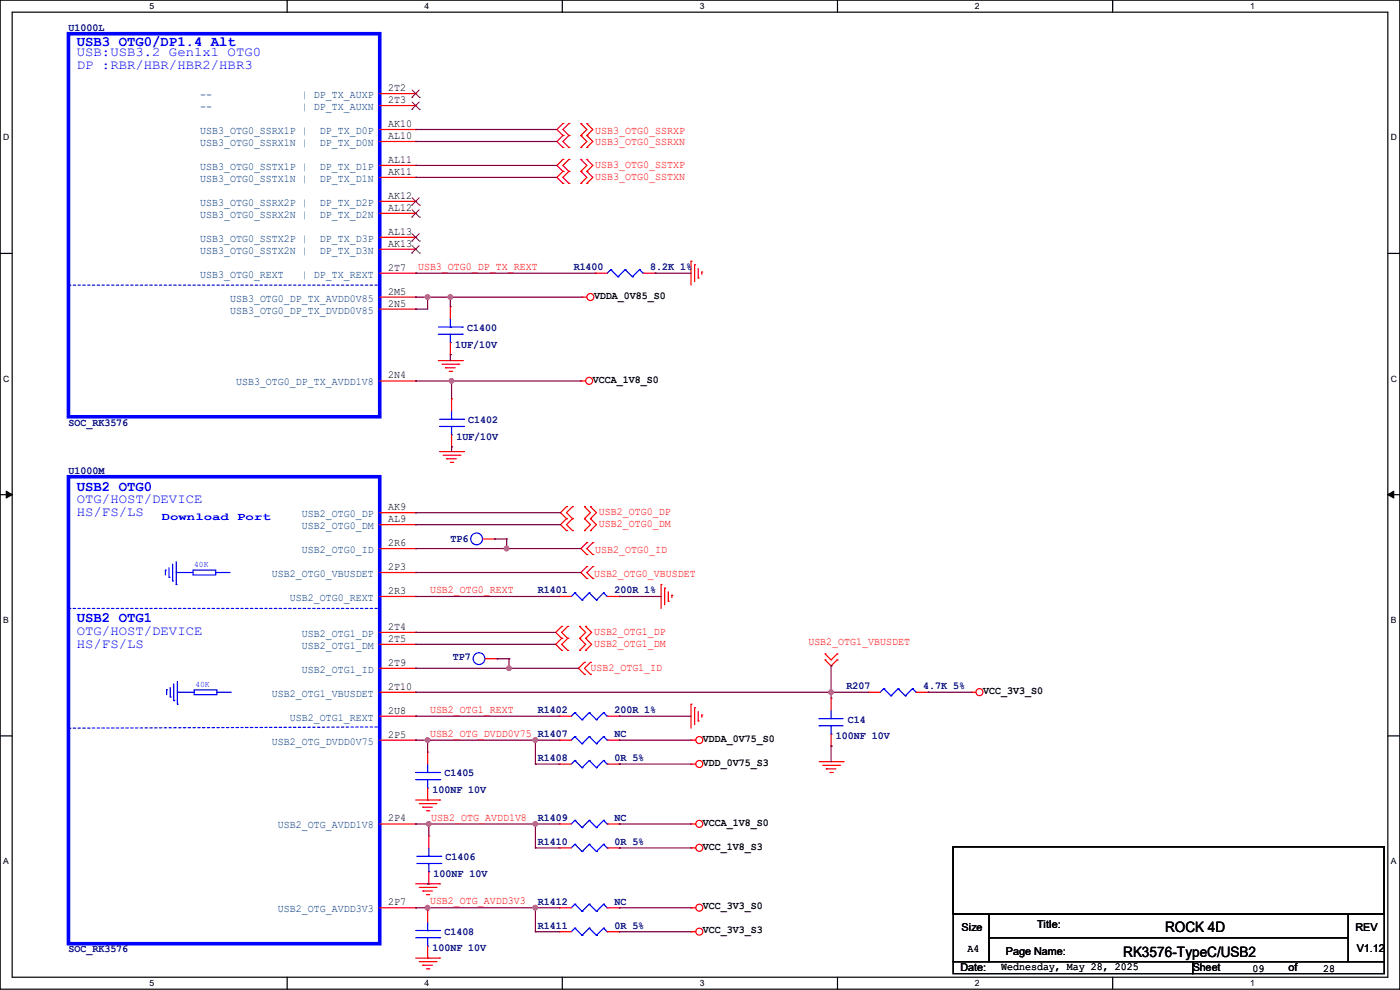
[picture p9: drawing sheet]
<svg xmlns="http://www.w3.org/2000/svg" width="297mm" height="210mm" viewBox="0 0 297 210" stroke-linecap="round" stroke-linejoin="round" font-family="sans-serif">
<path d="M0 0h297v209.8h-297zM2.6 2.6h291.8v204.7h-291.8z" fill="none" stroke="#000" stroke-width=".25"/>
<g fill="#fff">
<path d="M31.8 .3h.9v2h-.9z"/>
<path d="M31.8 207.6h.9v2h-.9z"/>
</g>
<path d="M60.9 0v2.6M60.9 207.3v2.5" fill="none" stroke="#000" stroke-width=".25"/>
<g fill="#fff">
<path d="M90.1 .3h1v2h-1z"/>
<path d="M90.1 207.6h1v2h-1z"/>
</g>
<path d="M119.3 0v2.6M119.3 207.3v2.5" fill="none" stroke="#000" stroke-width=".25"/>
<g fill="#fff">
<path d="M148.5 .3h.9v2h-.9z"/>
<path d="M148.5 207.6h.9v2h-.9z"/>
</g>
<path d="M177.7 0v2.6M177.7 207.3v2.5" fill="none" stroke="#000" stroke-width=".25"/>
<g fill="#fff">
<path d="M206.8 .3h1v2h-1z"/>
<path d="M206.8 207.6h1v2h-1z"/>
</g>
<path d="M236.1 0v2.6M236.1 207.3v2.5" fill="none" stroke="#000" stroke-width=".25"/>
<g fill="#fff">
<path d="M265.2 .3h1v2h-1z"/>
<path d="M265.2 207.6h1v2h-1z"/>
<path d="M.7 28.2h1.2v1.9h-1.2z"/>
<path d="M295.1 28.2h1.2v1.9h-1.2z"/>
<path d="M.7 79.3h1.2v2h-1.2z"/>
<path d="M295.1 79.3h1.2v2h-1.2z"/>
</g>
<path d="M0 53.8h2.6M294.4 53.8h2.6" fill="none" stroke="#000" stroke-width=".25"/>
<g fill="#fff">
<path d="M.7 130.5h1.2v2h-1.2z"/>
<path d="M295.1 130.5h1.1v2h-1.1z"/>
</g>
<path d="M0 104.9h2.6M294.4 104.9h2.6" fill="none" stroke="#000" stroke-width=".25"/>
<path d="M1.3 104.2l1.3 .7-1.3 .8zM294.4 104.9l1.3-.7v1.5z" fill="#000" stroke="#000" stroke-width=".21"/>
<g fill="#fff">
<path d="M.7 181.7h1.2v2h-1.2z"/>
<path d="M295.1 181.7h1.1v2h-1.1z"/>
</g>
<path d="M0 156.1h2.6M294.4 156.1h2.6M202.2 179.6h91.5v14.2h-91.5zM202.2 193.8h7.6v10.2h-7.6zM209.8 193.8h76.2v5.1h-76.2zM209.8 198.9h76.2v5.1h-76.2zM286 193.8h7.7v10.2h-7.7zM202.2 204h50.8v2.5h-50.8zM253 204h40.7v2.5h-40.7z" fill="none" stroke="#000" stroke-width=".25"/>
<g fill="none" stroke="#f00" stroke-width=".25">
<path d="M80.6 19.9h7.6M88.2 19.9h.1M80.6 22.4h7.6M80.6 27.5h7.6M80.6 30h7.6M80.6 35.1h7.6M80.6 37.6h7.6M88.2 22.4h.1M88.2 27.5h.1M88.2 30h.1M88.2 35.1h.1M88.2 37.6h.1"/>
<path d="M119.4 36.4h.1M119.4 33.8h.1M119.4 38.9h.1M119.4 28.7h.1M119.4 26.2h.1M119.4 31.3h.1M119.4 33.8l-1.2 1.3 1.2 1.3M119.4 26.2l-1.2 1.3 1.2 1.2M119.4 36.4l-1.2 1.2 1.2 1.3M119.4 28.7l-1.2 1.3 1.2 1.3M120.7 33.8h.1M120.7 36.4h.1"/>
<path d="M120.7 38.9h.1M120.7 26.2h.1M120.7 28.7h.1M120.7 31.3h.1M120.7 33.8l-1.3 1.3 1.3 1.3M120.7 28.7l-1.3 1.3 1.3 1.3M120.7 36.4l-1.3 1.2 1.3 1.3M120.7 26.2l-1.3 1.3 1.3 1.2M123.2 33.8h.1M123.2 36.4h.1M123.2 38.9h.1M123.2 26.2h.1"/>
<path d="M123.2 28.7h.1M123.2 31.3h.1M123.2 28.7l1.3 1.3-1.3 1.3M123.2 33.8l1.3 1.3-1.3 1.3M123.2 36.4l1.3 1.2-1.3 1.3M123.2 26.2l1.3 1.3-1.3 1.2M124.5 33.8h.1M124.5 36.4h.1M124.5 38.9h.1M124.5 26.2h.1M124.5 28.7h.1M124.5 31.3h.1"/>
<path d="M124.5 26.2l1.3 1.3-1.3 1.2M124.5 33.8l1.3 1.3-1.3 1.3M124.5 28.7l1.3 1.3-1.3 1.3M124.5 36.4l1.3 1.2-1.3 1.3M80.6 58h7.6M80.6 42.7h7.6M80.6 45.3h7.6M80.6 50.3h7.6M80.6 52.9h7.6M88.2 42.7h.1M88.2 45.3h.1M88.2 50.3h.1"/>
<path d="M88.2 52.9h.1M88.2 58h.1M126.3 58h.1M126.3 58h2.5M136.4 58h2.6M139 58h.1M146.6 55.4h.1M146.6 55.4v5.1M147.4 56.2h.1M147.4 56.2v3.5M148.1 59h.1M148.1 56.9v2.1"/>
<path d="M148.9 57.7h.1M148.9 57.7v.5M80.6 63h7.6M80.6 65.6h7.6M88.2 63h.1M88.2 65.6h.1M93 76.5h5.1M93.8 77.3h3.5M94.5 78h.1M94.5 78h2.1M95.3 78.8h.5M95.5 65.1h.1"/>
<path d="M95.5 75.2h.1M95.5 65.1v2.5M95.5 72.7v2.5M95.8 78.8h.1M97.3 77.3h.1M98.1 76.5h.1M123.5 63h.1M123.5 63h1M80.6 80.8h7.6M88.2 80.8h.1M93.3 95.8h5M94 96.6h3.6"/>
<path d="M94.8 97.3h.1M94.8 97.3h2M95.5 98.1h.6M95.8 84.6h.1M95.8 94.8h.1M95.8 84.6v2.6M95.8 92.2v2.6M96.1 98.1h.1M97.6 96.6h.1M98.3 95.8h.1M123.2 80.8h.1M123.2 80.8h1"/>
<path d="M80.6 108.8h7.6M80.6 111.3h7.6M80.6 116.4h7.6M88.2 108.8h.1M88.2 111.3h.1M88.2 116.4h.1M102.4 114.3h2.5M104.9 114.3h.1M120.2 107.5h.1M120.2 110h.1M120.2 112.6h.1M120.2 107.5l-1.3 1.3 1.3 1.2"/>
<path d="M120.2 110l-1.3 1.3 1.3 1.3M121.5 110h.1M121.5 107.5h.1M121.5 112.6h.1M121.5 107.5l-1.3 1.3 1.3 1.2M121.5 110l-1.3 1.3 1.3 1.3M124 110h.1M124 107.5h.1M124 112.6h.1M124 107.5l1.3 1.3-1.3 1.2M124 110l1.3 1.3-1.3 1.3M124.5 115.1h.1"/>
<path d="M124.5 117.6h.1M124.5 115.1l-1.3 1.3 1.3 1.2M125.3 110h.1M125.3 107.5h.1M125.3 112.6h.1M125.3 107.5l1.2 1.3-1.2 1.2M125.3 110l1.2 1.3-1.2 1.3M125.8 117.6h.1M125.8 115.1h.1M125.8 115.1l-1.3 1.3 1.3 1.2M80.6 121.5h7.6M80.6 126.5h7.6"/>
<path d="M80.6 134.2h7.6M80.6 136.7h7.6M88.2 121.5h.1M88.2 126.5h.1M88.2 134.2h.1M88.2 136.7h.1M102.9 139.7h2.6M105.5 139.7h.1M118.7 126.5h.1M118.7 126.5h2.5M119.2 132.9h.1M119.2 135.4h.1"/>
<path d="M119.2 138h.1M119.2 132.9l-1.3 1.3 1.3 1.2M119.2 135.4l-1.3 1.3 1.3 1.3M120.4 135.4h.1M120.4 132.9h.1M120.4 138h.1M120.4 132.9l-1.2 1.3 1.2 1.2M120.4 135.4l-1.2 1.3 1.2 1.3M123 135.4h.1M123 132.9h.1M123 138h.1M123 132.9l1.2 1.3-1.2 1.2"/>
<path d="M123 135.4l1.2 1.3-1.2 1.3M124.2 135.4h.1M124.2 132.9h.1M124.2 138h.1M124.2 132.9l1.3 1.3-1.3 1.2M124.2 135.4l1.3 1.3-1.3 1.3M124.5 120.2h.1M124.5 122.7h.1M124.5 120.2l-1.3 1.3 1.3 1.2M125.8 122.7h.1M125.8 120.2h.1M125.8 120.2l-1.3 1.3 1.3 1.2"/>
<path d="M128.8 126.5h2.6M131.4 126.5h.1M140.3 124h.1M140.3 124v5.1M141 124.8h.1M141 124.8v3.5M141.8 127.6h.1M141.8 125.5v2.1M142.5 126.3h.1M142.5 126.3v.5M175 140h.1M175 138.7h.1"/>
<path d="M175 140l1.3 1.3 1.3-1.3M175 138.7l1.3 1.3 1.3-1.3M177.6 140h.1M177.6 138.7h.1M80.6 157h7.6M80.6 146.9h7.6M80.6 141.8h7.6M80.6 151.9h7.6M88.2 141.8h.1M88.2 146.9h.1M88.2 151.9h.1M88.2 157h.1"/>
<path d="M90.7 159.6h.1M90.7 159.6v2.5M118.7 157h.1M118.7 151.9h.1M118.7 157h2.5M118.7 151.9h2.5M124 140.5h.1M124 143h.1M124 140.5l-1.3 1.3 1.3 1.2M125.3 143h.1M125.3 140.5h.1M125.3 140.5l-1.3 1.3 1.3 1.2"/>
<path d="M128.8 157h2.6M128.8 151.9h2.6M131.4 157h.1M131.4 151.9h.1M146.6 149.4h.1M146.6 157h.1M146.6 149.4v5.1M146.6 157h1M147.4 150.2h.1M147.4 150.2v3.5M148.1 153h.1M148.1 150.9v2.1"/>
<path d="M148.9 151.7h.1M148.9 151.7v.5M176.3 148.1h.1M176.3 158.3h.1M176.3 148.1v2.6M176.3 155.7v2.6M184.2 146.9h.1M184.2 146.9h2.5M194.4 146.9h2.5M196.9 146.9h.1M206 146.9h.1M206 146.9h1.1"/>
<path d="M80.6 174.8h7.6M88.2 174.8h.1M88.2 169.7h5.1M88.9 170.5h3.6M89.7 171.2h.1M89.7 171.2h2M90.5 172h.5M90.7 169.7h.1M90.7 167.2v2.5M91 172h.1M91 177.3h.1M91 177.3v2.6"/>
<path d="M92.5 170.5h.1M93.3 169.7h.1M118.7 174.8h.1M118.7 179.9h.1M118.7 162.1h.1M118.7 174.8h2.5M118.7 179.9h2.5M118.7 162.1h2.5M128.8 174.8h2.6M128.8 179.9h2.6M128.8 162.1h2.6M131.4 174.8h.1"/>
<path d="M131.4 179.9h.1M131.4 162.1h.1M146.6 174.8h.1M146.6 179.9h.1M146.6 162.1h.1M146.6 174.8h1M146.6 179.9h1M146.6 162.1h1M173.8 161.6h5.1M174.5 162.3h3.6M175.3 163.1h.1M175.3 163.1h2"/>
<path d="M176.1 163.9h.5M176.6 163.9h.1M178.1 162.3h.1M178.9 161.6h.1M80.6 192.6h7.6M88.2 192.6h.1M88.2 187.5h5.1M88.9 188.3h3.6M89.7 189h.1M89.7 189h2M90.5 189.8h.5M90.7 193.1h.1"/>
<path d="M90.7 193.1v2.5M91 189.8h.1M91 187.5h.1M91 185v2.5M92.5 188.3h.1M93.3 187.5h.1M118.7 192.6h.1M118.7 197.7h.1M118.7 197.7h2.5M118.7 192.6h2.5M128.8 197.7h2.6M128.8 192.6h2.6"/>
<path d="M131.4 192.6h.1M131.4 197.7h.1M146.6 197.7h.1M146.6 192.6h.1M146.6 197.7h1M146.6 192.6h1M88.2 203.2h5.1M88.9 204h3.6M89.7 204.8h.1M89.7 204.8h2M90.5 205.5h.5M90.7 203.2h.1"/>
<path d="M90.7 200.7v2.5M91 205.5h.1M92.5 204h.1M93.3 203.2h.1"/>
<circle cx="125.2" cy="63" r=".74"/>
<circle cx="125" cy="80.8" r=".74"/>
<circle cx="148.4" cy="157" r=".74"/>
<circle cx="207.8" cy="146.8" r=".74"/>
<circle cx="148.4" cy="179.9" r=".74"/>
<circle cx="148.4" cy="174.8" r=".74"/>
<circle cx="148.4" cy="162.1" r=".74"/>
<circle cx="148.4" cy="197.6" r=".74"/>
<circle cx="148.4" cy="192.6" r=".74"/>
</g>
<g fill="none" stroke="#00f" stroke-width=".25">
<path d="M129.6 57.2h.1M129.6 57.2l-.8 .8M129.6 57.2l1.5 1.5M131.1 58.7h.1M132.6 57.2h.1M132.6 57.2l-1.5 1.5M132.6 57.2l1.6 1.5M134.2 58.7h.1M135.7 57.2h.1M135.7 57.2l-1.5 1.5M135.7 57.2l.7 .8M136.4 58h.1"/>
<path d="M93 70.9h5.1M93 69.4h5.1M95.5 72.7h.1M95.5 69.4h.1M95.5 67.6v1.8M95.5 70.9v1.8M98.1 70.9h.1M98.1 69.4h.1M93.3 90.5h5M93.3 88.9h5M95.8 92.2h.1M95.8 88.9h.1"/>
<path d="M95.8 87.2v1.7M95.8 90.5v1.7M98.3 90.5h.1M98.3 88.9h.1M36.6 119.7v3.5M37.4 119.2v4.8M35.1 120.9h.1M35.1 120.9v1.1M35.9 122.5h.1M35.9 120.4v2.1M36.6 123.2h.1M37.4 124h.1"/>
<path d="M37.4 121.5h.1M37.4 121.5h3.5M40.9 120.9h4.9v1.1h-4.9zM45.8 121.5h.1M45.8 121.5h3M122 125.8h.1M122 125.8l-.8 .7M122 125.8l1.5 1.5M123.5 127.3h.1M125 125.8h.1M125 125.8l-1.5 1.5M125 125.8l1.5 1.5"/>
<path d="M126.5 127.3h.1M128.1 125.8h.1M128.1 125.8l-1.6 1.5M128.1 125.8l.7 .7M128.8 126.5h.1M35.3 146.3h.1M35.3 146.3v1.1M36.1 147.9h.1M36.1 145.8v2.1M36.9 148.6h.1M36.9 145.1v3.5M37.6 149.4h.1"/>
<path d="M37.6 146.9h.1M37.6 146.9h3.6M37.6 144.6v4.8M41.2 146.3h4.8v1.1h-4.8zM46 146.9h.1M46 146.9h3.1M122 156.3h.1M122 151.2h.1M122 156.3l-.8 .7M122 156.3l1.5 1.5M122 151.2l-.8 .7M122 151.2l1.5 1.5"/>
<path d="M123.5 157.8h.1M123.5 152.7h.1M125 156.3h.1M125 151.2h.1M125 156.3l-1.5 1.5M125 156.3l1.5 1.5M125 151.2l-1.5 1.5M125 151.2l1.5 1.5M126.5 157.8h.1M126.5 152.7h.1M128.1 156.3h.1M128.1 151.2h.1"/>
<path d="M128.1 156.3l-1.6 1.5M128.1 156.3l.7 .7M128.1 151.2l-1.6 1.5M128.1 151.2l.7 .7M128.8 157h.1M128.8 151.9h.1M173.8 154h.1M173.8 152.4h.1M173.8 154h5.1M173.8 152.4h5.1M176.3 155.7h.1M176.3 152.4h.1"/>
<path d="M176.3 150.7v1.7M176.3 154v1.7M187.5 146.1h.1M187.5 146.1l-.8 .8M187.5 146.1l1.5 1.5M189 147.6h.1M190.5 146.1h.1M190.5 146.1l-1.5 1.5M190.5 146.1l1.6 1.5M192.1 147.6h.1M193.6 146.1h.1M193.6 146.1l-1.5 1.5"/>
<path d="M193.6 146.1l.8 .8M194.4 146.9h.1M88.2 165.4h5.1M88.2 163.9h5.1M90.7 167.2h.1M90.7 163.9h.1M90.7 162.1v1.8M90.7 165.4v1.8M91 179.9v1.8M93.3 165.4h.1M93.3 163.9h.1M122 174h.1"/>
<path d="M122 179.1h.1M122 161.3h.1M122 174l-.8 .8M122 174l1.5 1.6M122 179.1l-.8 .8M122 179.1l1.5 1.5M122 161.3l-.8 .8M122 161.3l1.5 1.6M123.5 175.6h.1M123.5 162.9h.1M125 174h.1M125 179.1h.1"/>
<path d="M125 161.3h.1M125 174l-1.5 1.6M125 174l1.5 1.6M125 179.1l-1.5 1.5M125 179.1l1.5 1.5M125 161.3l-1.5 1.6M125 161.3l1.5 1.6M126.5 175.6h.1M126.5 162.9h.1M128.1 174h.1M128.1 179.1h.1M128.1 161.3h.1"/>
<path d="M128.1 174l-1.6 1.6M128.1 174l.7 .8M128.1 179.1l-1.6 1.5M128.1 179.1l.7 .8M128.1 161.3l-1.6 1.6M128.1 161.3l.7 .8M128.8 174.8h.1M128.8 179.9h.1M128.8 162.1h.1M88.2 198.9h5.1M88.2 197.4h5.1M88.4 183.2h5.1"/>
<path d="M88.4 181.7h5.1M90.7 197.4h.1M90.7 195.6v1.8M90.7 198.9v1.8M91 185h.1M91 181.7h.1M91 183.2v1.8M93.3 198.9h.1M93.3 197.4h.1M93.5 183.2h.1M93.5 181.7h.1M122 191.8h.1"/>
<path d="M122 196.9h.1M122 191.8l-.8 .8M122 191.8l1.5 1.5M122 196.9l-.8 .8M122 196.9l1.5 1.5M123.5 193.3h.1M123.5 198.4h.1M123.5 180.6h.1M125 191.8h.1M125 196.9h.1M125 191.8l-1.5 1.5M125 191.8l1.5 1.5"/>
<path d="M125 196.9l-1.5 1.5M125 196.9l1.5 1.5M126.5 193.3h.1M126.5 198.4h.1M126.5 180.6h.1M128.1 191.8h.1M128.1 196.9h.1M128.1 191.8l-1.6 1.5M128.1 191.8l.7 .8M128.1 196.9l-1.6 1.5M128.1 196.9l.7 .8M128.8 192.6h.1"/>
<path d="M128.8 197.7h.1M90.7 200.7h.1"/>
<circle cx="101.1" cy="114.3" r="1.25"/>
<circle cx="101.6" cy="139.7" r="1.25"/>
</g>
<path d="M14.5 7.2h66.1v81.2h-66.1zM14.5 101.1h66.1v99.1h-66.1z" fill="none" stroke="#00f" stroke-width=".76"/>
<path d="M14.5 60.5h66.1M80.6 60.5h.1M14.5 129.1h66.1M80.6 129.1h.1M14.5 154.5l66.1-.3M80.6 154.2h.1" fill="none" stroke="#00f" stroke-width=".25" stroke-dasharray=".5 .5"/>
<g fill="none" stroke="#7f3f00" stroke-width=".21">
<path d="M87.4 19.1l1.6 1.6M88.9 19.1l-1.5 1.6M87.4 20.7h.1M87.4 23.2h.1M87.4 21.6l1.6 1.6M88.9 21.6l-1.5 1.6M89 20.7h.1M89 23.2h.1M87.4 43.5h.1M87.4 46.1h.1M87.4 51.1h.1M87.4 53.7h.1"/>
<path d="M87.4 42l1.6 1.5M87.4 44.5l1.6 1.6M87.4 49.6l1.6 1.5M87.4 52.1l1.6 1.6M88.9 42l-1.5 1.5M88.9 44.5l-1.5 1.6M88.9 49.6l-1.5 1.5M88.9 52.1l-1.5 1.6M89 43.5h.1M89 46.1h.1M89 51.1h.1M89 53.7h.1"/>
</g>
<g fill="none" stroke="#7f003f" stroke-width=".25">
<path d="M88.2 27.5h.1M88.2 30h.1M88.2 35.1h.1M88.2 37.6h.1M88.2 27.5h30M88.2 30h30M88.2 35.1h30M88.2 37.6h30M88.2 58h.1M88.2 58h38.1M139 58h.1M139 58h7.6"/>
<path d="M88.2 63h.1M88.2 65.6h.1M88.2 63h35.3M90.7 63h.1M90.7 63v2.6h-2.5M95.5 63h.1M95.5 75.2h.1M95.5 63v2.1M95.5 75.2v1.3M88.2 80.8h.1M88.2 80.8h35M95.8 80.8h.1"/>
<path d="M95.8 94.8h.1M95.8 80.8v3.8M95.8 94.8v1M88.2 108.8h.1M88.2 111.3h.1M88.2 116.4h.1M88.2 108.8h30.7M88.2 111.3h30.7M88.2 116.4h35M104.9 114.3h.1M104.9 114.3h2.6M107.5 114.3h.1"/>
<path d="M107.5 116.4h.1M107.5 114.3v2.1M88.2 126.5h.1M88.2 121.5h.1M88.2 134.2h.1M88.2 136.7h.1M88.2 126.5h30.5M88.2 121.5h35M88.2 134.2h29.7M88.2 136.7h29.7M105.5 139.7h.1M105.5 139.7h2.5"/>
<path d="M108 139.7h.1M108 139.7v2.1M131.4 126.5h.1M131.4 126.5h8.9M88.2 151.9h.1M88.2 157h.1M88.2 146.9h.1M88.2 141.8h.1M88.2 151.9h30.5M88.2 157h30.5M88.2 146.9h96M88.2 141.8h34.5"/>
<path d="M90.7 157h.1M90.7 157v2.6M108 141.8h.1M113.6 157h.1M113.6 157v5.1M131.4 151.9h.1M131.4 157h.1M131.4 151.9h15.2M131.4 157h15.2M176.3 158.3h.1M176.3 141.3h.1M176.3 146.9h.1"/>
<path d="M176.3 141.3v6.8M176.3 158.3v3.3M196.9 146.9h.1M196.9 146.9h9.1M88.2 174.8h.1M88.2 174.8h30.5M91 174.8h.1M91 174.8v2.5M113.6 162.1h.1M113.6 174.8h.1M113.6 179.9h.1M113.6 174.8v5.1"/>
<path d="M113.6 162.1h5.1M113.6 179.9h5.1M131.4 162.1h.1M131.4 179.9h.1M131.4 174.8h.1M131.4 174.8h15.2M131.4 162.1h15.2M131.4 179.9h15.2M88.2 192.6h.1M88.2 192.6h30.5M90.7 192.6h.1M90.7 187.5h.1"/>
<path d="M90.7 192.6v.5M90.7 187.5h.3M113.6 192.6h.1M113.6 197.7h.1M113.6 192.6v5.1M113.6 197.7h5.1M131.4 192.6h.1M131.4 197.7h.1M131.4 192.6h15.2M131.4 197.7h15.2"/>
</g>
<g fill="#f0f" stroke="#f0f" stroke-width=".25">
<circle cx="90.7" cy="157" r=".49"/>
<circle cx="90.7" cy="63" r=".49"/>
<circle cx="95.8" cy="80.8" r=".49"/>
<circle cx="91" cy="174.8" r=".49"/>
<circle cx="90.7" cy="192.6" r=".49"/>
<circle cx="95.5" cy="63" r=".49"/>
<circle cx="113.6" cy="192.6" r=".49"/>
<circle cx="113.6" cy="157" r=".49"/>
<circle cx="113.6" cy="174.8" r=".49"/>
<circle cx="176.3" cy="146.8" r=".49"/>
<circle cx="107.5" cy="116.4" r=".49"/>
<circle cx="108" cy="141.8" r=".49"/>
</g>
<g font-size="3" fill="#00f">
<text x="16.3" y="9.7">USB3 OTG0/DP1.4 Alt</text>
<text x="16.3" y="104.2">USB2 OTG0</text>
<text x="16.3" y="131.9">USB2 OTG1</text>
</g>
<g font-size="3">
<text x="247.2" y="197.6">ROCK 4D</text>
<text x="238.3" y="202.9">RK3576-TypeC/USB2</text>
</g>
<g font-size="2.8" fill="#00f">
<text x="16.3" y="11.9">USB:USB3.2 Gen1x1 OTG0</text>
<text x="16.3" y="14.7">DP :RBR/HBR/HBR2/HBR3</text>
<text x="16.3" y="106.7">OTG/HOST/DEVICE</text>
<text x="16.3" y="109.5">HS/FS/LS</text>
<text x="16.3" y="134.6">OTG/HOST/DEVICE</text>
<text x="16.3" y="137.4">HS/FS/LS</text>
</g>
<g font-size="2.3" fill="#00007f">
<text x="14.5" y="6.5">U1000L</text>
<text x="121.7" y="57.3">R1400</text>
<text x="138" y="57.3">8.2K 1%</text>
<text x="99.1" y="70.2">C1400</text>
<text x="96.6" y="73.8">1UF/10V</text>
<text x="99.4" y="89.8">C1402</text>
<text x="14.5" y="90.3">SOC_RK3576</text>
<text x="96.8" y="93.3">1UF/10V</text>
<text x="14.5" y="100.5">U1000M</text>
<text x="95.5" y="114.9">TP6</text>
<text x="114.1" y="125.9">R1401</text>
<text x="130.3" y="125.9">200R 1%</text>
<text x="96.1" y="140.1">TP7</text>
<text x="179.6" y="146.2">R207</text>
<text x="195.9" y="146.2">4.7K 5%</text>
<text x="114.1" y="151.3">R1402</text>
<text x="130.3" y="151.3">200R 1%</text>
<text x="179.9" y="153.3">C14</text>
<text x="114.1" y="161.4">R1408</text>
<text x="130.3" y="156.3">NC</text>
<text x="130.3" y="161.4">0R 5%</text>
<text x="177.3" y="156.8">100NF 10V</text>
<text x="94.3" y="164.7">C1405</text>
<text x="91.7" y="168.3">100NF 10V</text>
<text x="114.1" y="174.1">R1409</text>
<text x="114.1" y="179.2">R1410</text>
<text x="130.3" y="174.1">NC</text>
<text x="130.3" y="179.2">0R 5%</text>
<text x="94.5" y="182.5">C1406</text>
<text x="92" y="186.1">100NF 10V</text>
<text x="114.1" y="191.9">R1412</text>
<text x="130.3" y="191.9">NC</text>
<text x="114.1" y="197">R1411</text>
<text x="130.3" y="197">0R 5%</text>
<text x="14.5" y="202.1">SOC_RK3576</text>
<text x="91.7" y="201.8">100NF 10V</text>
<text x="94.3" y="198.2">C1408</text>
</g>
<g font-size="2.3" fill="#003f7f">
<text x="42.5" y="20.8">--</text>
<text x="42.5" y="23.3">--</text>
<text x="64" y="20.8">| DP_TX_AUXP</text>
<text x="64" y="23.3">| DP_TX_AUXN</text>
<text x="42.5" y="28.4">USB3_OTG0_SSRX1P |</text>
<text x="67.9" y="28.4">DP_TX_D0P</text>
<text x="42.5" y="30.9">USB3_OTG0_SSRX1N |</text>
<text x="67.9" y="30.9">DP_TX_D0N</text>
<text x="42.5" y="36">USB3_OTG0_SSTX1P |</text>
<text x="42.5" y="38.6">USB3_OTG0_SSTX1N |</text>
<text x="67.9" y="36">DP_TX_D1P</text>
<text x="67.9" y="38.6">DP_TX_D1N</text>
<text x="42.5" y="43.6">USB3_OTG0_SSRX2P |</text>
<text x="42.5" y="46.2">USB3_OTG0_SSRX2N |</text>
<text x="67.9" y="43.6">DP_TX_D2P</text>
<text x="67.9" y="46.2">DP_TX_D2N</text>
<text x="42.5" y="51.3">USB3_OTG0_SSTX2P |</text>
<text x="42.5" y="53.8">USB3_OTG0_SSTX2N |</text>
<text x="67.9" y="51.3">DP_TX_D3P</text>
<text x="67.9" y="53.8">DP_TX_D3N</text>
<text x="42.5" y="58.9">USB3_OTG0_REXT</text>
<text x="64" y="58.9">| DP_TX_REXT</text>
<text x="48.8" y="64">USB3_OTG0_DP_TX_AVDD0V85</text>
<text x="48.8" y="66.5">USB3_OTG0_DP_TX_DVDD0V85</text>
<text x="50.1" y="81.7">USB3_OTG0_DP_TX_AVDD1V8</text>
<text x="64.1" y="109.7">USB2_OTG0_DP</text>
<text x="64.1" y="112.2">USB2_OTG0_DM</text>
<text x="64.1" y="117.3">USB2_OTG0_ID</text>
<text x="57.7" y="122.4">USB2_OTG0_VBUSDET</text>
<text x="61.5" y="127.5">USB2_OTG0_REXT</text>
<text x="64.1" y="135.1">USB2_OTG1_DP</text>
<text x="64.1" y="137.6">USB2_OTG1_DM</text>
<text x="64.1" y="142.7">USB2_OTG1_ID</text>
<text x="57.7" y="147.8">USB2_OTG1_VBUSDET</text>
<text x="61.5" y="152.9">USB2_OTG1_REXT</text>
<text x="57.7" y="157.9">USB2_OTG_DVDD0V75</text>
<text x="59" y="175.7">USB2_OTG_AVDD1V8</text>
<text x="59" y="193.5">USB2_OTG_AVDD3V3</text>
</g>
<g font-size="2.3">
<text x="82.3" y="19.3">2T2</text>
<text x="82.3" y="21.8">2T3</text>
<text x="82.3" y="26.9">AK10</text>
<text x="82.3" y="29.5">AL10</text>
<text x="82.3" y="34.5">AL11</text>
<text x="82.3" y="37.1">AK11</text>
<text x="82.3" y="42.2">AK12</text>
<text x="82.3" y="44.7">AL12</text>
<text x="82.3" y="49.8">AL13</text>
<text x="82.3" y="52.3">AK13</text>
<text x="82.3" y="57.4">2T7</text>
<text x="82.3" y="62.5">2M5</text>
<text x="82.3" y="65">2N5</text>
<text x="126" y="63.4">VDDA_0V85_S0</text>
<text x="82.3" y="80.3">2N4</text>
<text x="125.8" y="81.2">VCCA_1V8_S0</text>
<text x="82.3" y="108.2">AK9</text>
<text x="82.3" y="110.7">AL9</text>
<text x="82.3" y="115.8">2R6</text>
<text x="82.3" y="120.9">2P3</text>
<text x="82.3" y="126">2R3</text>
<text x="82.3" y="133.6">2T4</text>
<text x="82.3" y="136.1">2T5</text>
<text x="82.3" y="141.2">2T9</text>
<text x="82.3" y="146.3">2T10</text>
<text x="208.6" y="147.2">VCC_3V3_S0</text>
<text x="82.3" y="151.4">2U8</text>
<text x="82.3" y="156.5">2P5</text>
<text x="149.1" y="157.4">VDDA_0V75_S0</text>
<text x="149.1" y="162.4">VDD_0V75_S3</text>
<text x="82.3" y="174.2">2P4</text>
<text x="149.1" y="175.1">VCCA_1V8_S0</text>
<text x="149.1" y="180.2">VCC_1V8_S3</text>
<text x="82.3" y="192">2P7</text>
<text x="149.1" y="198">VCC_3V3_S3</text>
<text x="149.1" y="192.9">VCC_3V3_S0</text>
<text x="204" y="197.4">Size</text>
<text x="220" y="196.9">Title:</text>
<text x="287.6" y="197.4">REV</text>
<text x="205.3" y="202.1">A4</text>
<text x="213.4" y="202.5">Page Name:</text>
<text x="287.8" y="202">V1.12</text>
<text x="203.8" y="206.1">Date:</text>
<text x="212.4" y="205.9">Wednesday, May 28, 2025</text>
<text x="253" y="206.1">Sheet</text>
<text x="265.7" y="206.1">09</text>
<text x="273.3" y="206.1">of</text>
<text x="280.7" y="206.1">28</text>
</g>
<g font-size="2.3" fill="#f00">
<text x="126.3" y="28.3">USB3_OTG0_SSRXP</text>
<text x="126.3" y="35.7">USB3_OTG0_SSTXP</text>
<text x="126.3" y="30.9">USB3_OTG0_SSRXN</text>
<text x="126.3" y="38.2">USB3_OTG0_SSTXN</text>
<text x="88.7" y="57.2">USB3_OTG0_DP_TX_REXT</text>
<text x="127" y="109.3">USB2_OTG0_DP</text>
<text x="127" y="111.9">USB2_OTG0_DM</text>
<text x="126.3" y="117.2">USB2_OTG0_ID</text>
<text x="91.2" y="125.8">USB2_OTG0_REXT</text>
<text x="126" y="122.3">USB2_OTG0_VBUSDET</text>
<text x="126" y="134.7">USB2_OTG1_DP</text>
<text x="126" y="137.3">USB2_OTG1_DM</text>
<text x="171.5" y="136.8">USB2_OTG1_VBUSDET</text>
<text x="125.3" y="142.4">USB2_OTG1_ID</text>
<text x="91.2" y="151.2">USB2_OTG1_REXT</text>
<text x="91.2" y="156.3">USB2_OTG_DVDD0V75 R1407</text>
<text x="91.5" y="174.1">USB2_OTG_AVDD1V8</text>
<text x="91.2" y="191.9">USB2_OTG_AVDD3V3</text>
</g>
<g font-size="2.3" fill="#00f">
<text x="34.3" y="110.4">Download</text>
<text x="50.3" y="110.4">Port</text>
</g>
<g font-size="1.8">
<text x="31.7" y="1.9">5</text>
<text x="90.1" y="1.9">4</text>
<text x="148.5" y="1.9">3</text>
<text x="206.8" y="1.9">2</text>
<text x="265.2" y="1.9">1</text>
<text x=".7" y="29.8">D</text>
<text x="295.1" y="29.8">D</text>
<text x=".7" y="80.9">C</text>
<text x="295.1" y="80.9">C</text>
<text x=".7" y="132.1">B</text>
<text x="295.1" y="132.1">B</text>
<text x=".7" y="183.3">A</text>
<text x="295.1" y="183.3">A</text>
<text x="31.7" y="209.2">5</text>
<text x="90.1" y="209.2">4</text>
<text x="148.5" y="209.2">3</text>
<text x="206.8" y="209.2">2</text>
<text x="265.2" y="209.2">1</text>
</g>
<g font-size="1.8" fill="#00f">
<text x="41.2" y="120.3">40K</text>
<text x="41.4" y="145.7">40K</text>
</g>
</svg>
